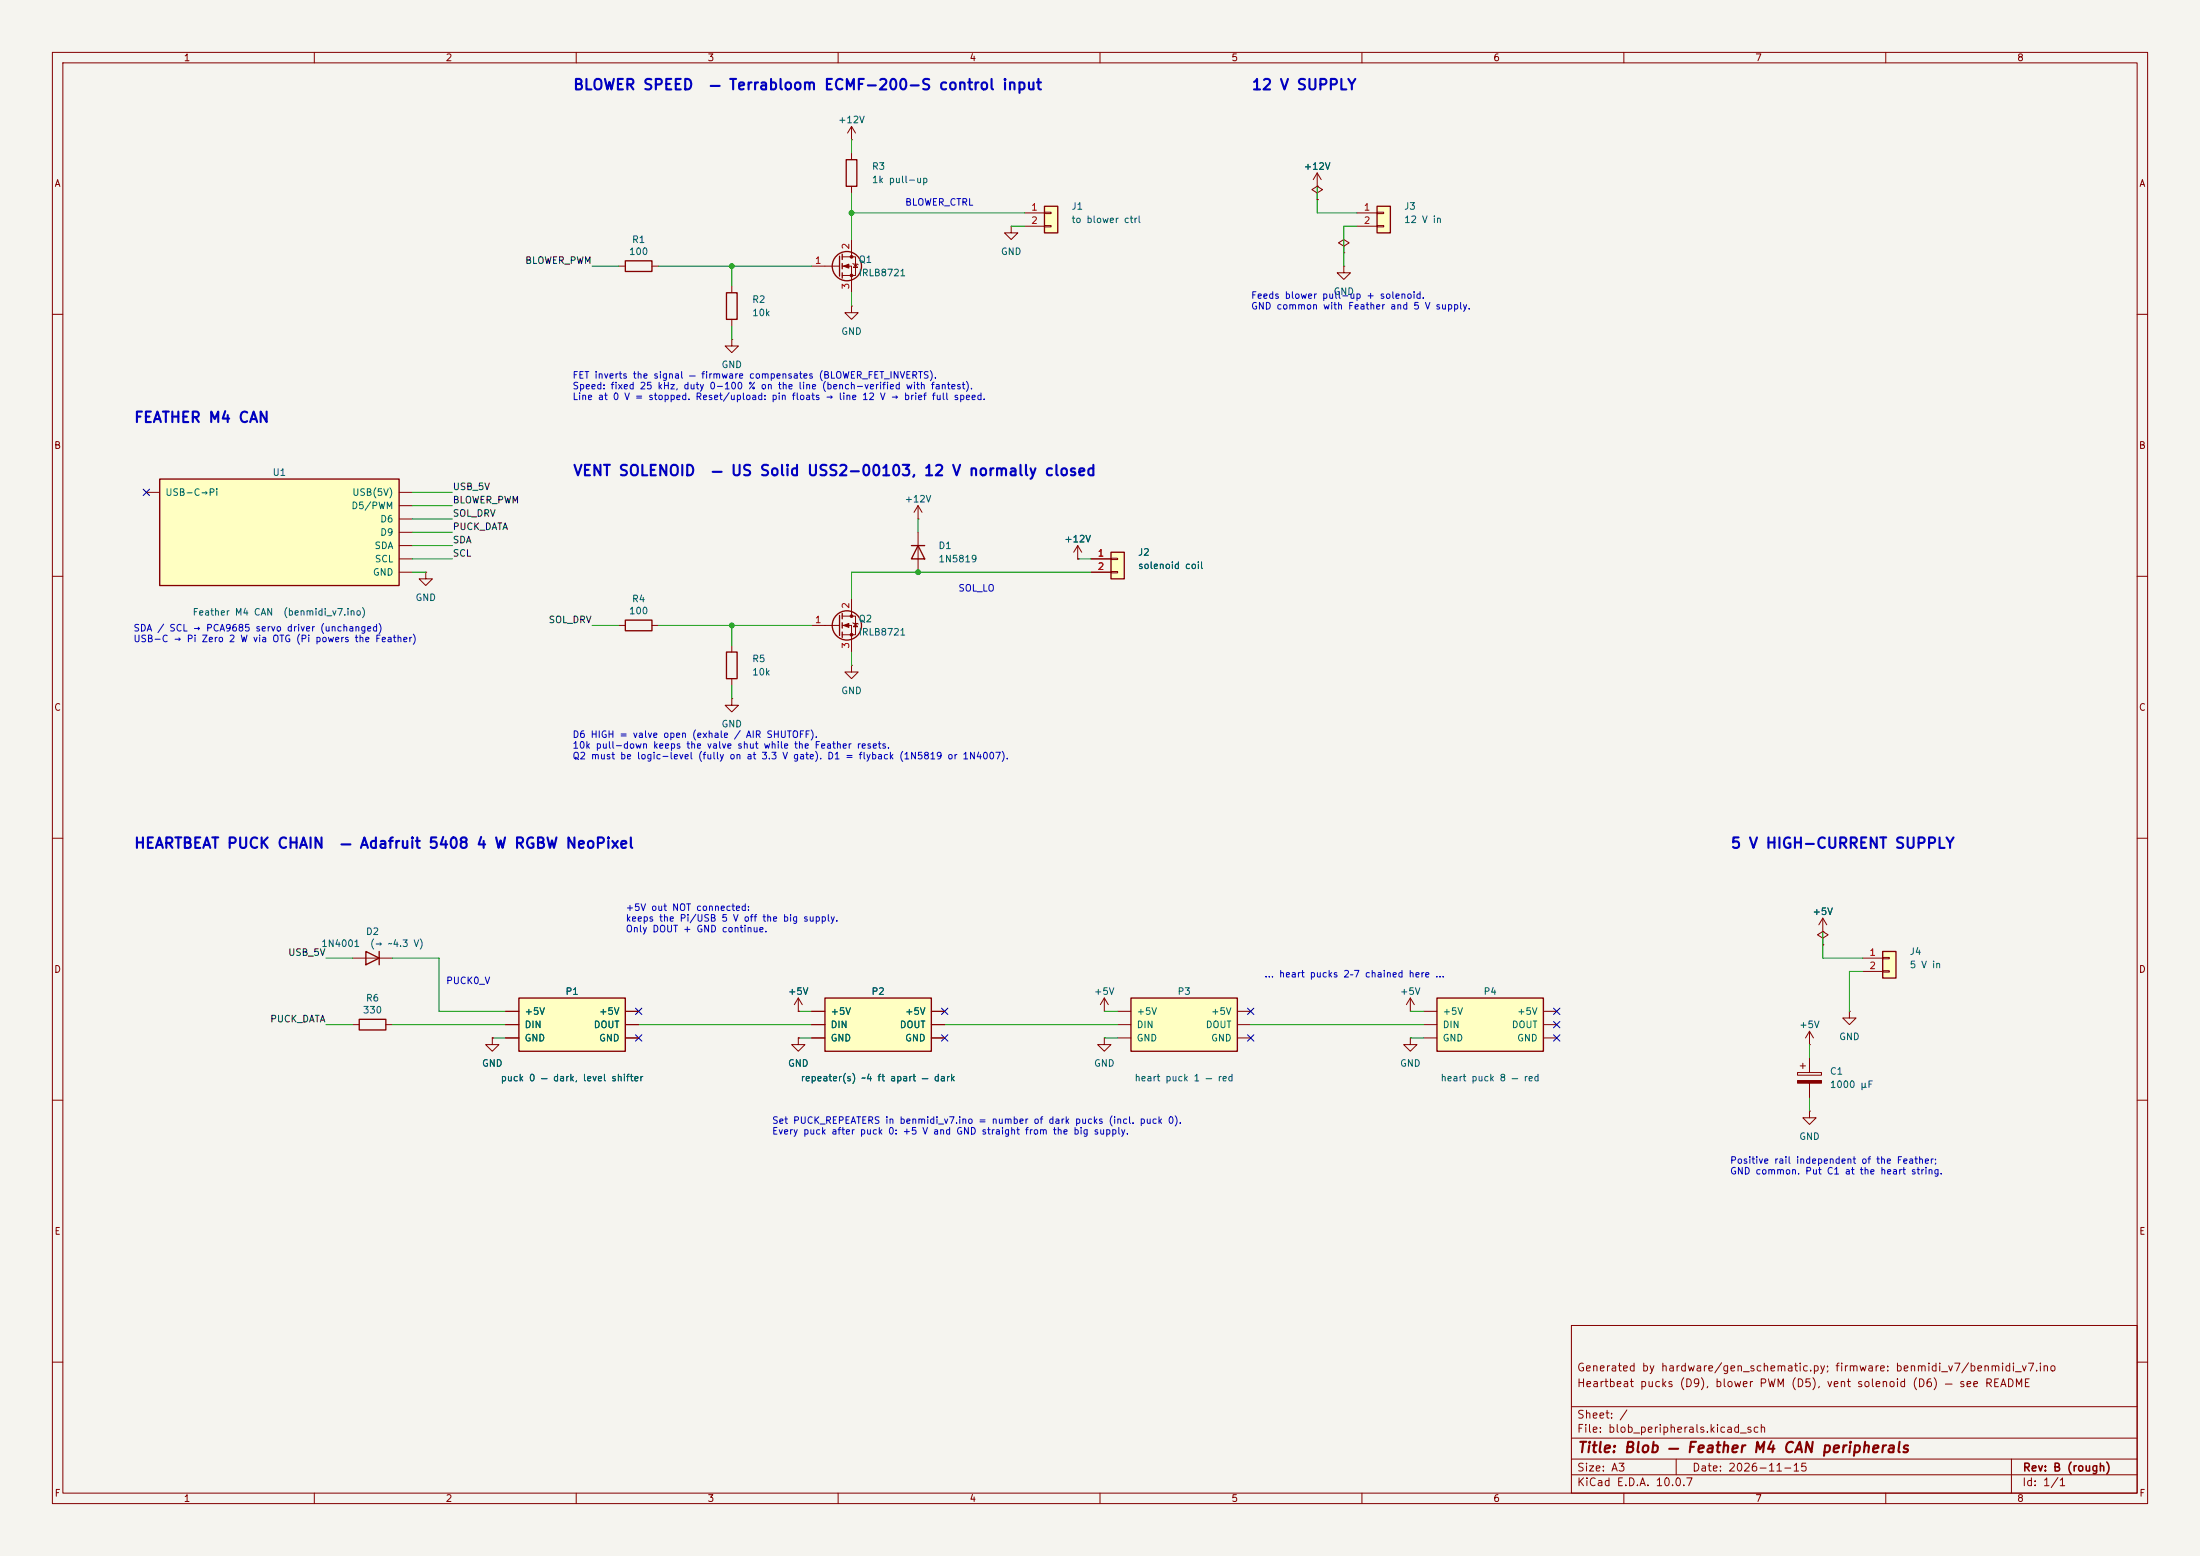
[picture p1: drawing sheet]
<svg xmlns="http://www.w3.org/2000/svg" width="420mm" height="297mm" viewBox="0 0 420 297" stroke-linecap="round" stroke-linejoin="round" font-family="sans-serif">
<path d="M0 0h420v297h-420z" fill="#f5f4ef" stroke="#f5f4ef" stroke-width=".19"/>
<g fill="none" stroke="#840000" stroke-width=".19">
<path d="M10 10h400v277h-400zM12 12h396v273h-396zM60 10v2M110 10v2M160 10v2M210 10v2M260 10v2M310 10v2M360 10v2M10 60h2M408 60h2M10 110h2"/>
<path d="M154.9 119.4h5.4M160.8 117.6h2.5v3.6h-2.5M160.8 119.4h1.8v5.1M162.6 114.3v3.3M162.8 118.9l1 .2M163.3 119l.4 .6h-.8zM408 110h2M162.6 127v1.3h1.2l-1.2 1.2-1.3-1.2h1.3M162.6 127h.1M10 160h2M408 160h2M348 179.1l1-.7-1-.6-1 .6 1 .7v1.2"/>
<path d="M348 180.3h.1M353.1 193v1.3h1.2l-1.2 1.3-1.3-1.3h1.3M353.1 193h.1M10 210h2M408 210h2M300 253h108v32h-108zM10 260h2M300 278.5h108M300 274.5h108M300 268.5h108M320 278.5v3M384 278.5v6.5"/>
<path d="M408 260h2M60 285v2M110 285v2M160 285v2M210 285v2M260 285v2M300 281.5h108M310 285v2M360 285v2"/>
</g>
<g fill="none" stroke="#840000" stroke-width=".25">
<path d="M160.3 117.5v3.8M160.8 117.1v1M160.8 118.9v1M160.8 120.7v1"/>
<circle cx="161.7" cy="119.4" r="2.79"/>
</g>
<g fill="#840000" stroke="#840000" stroke-width=".19">
<path d="M161 119.4l1.1-.4v.8z"/>
<circle cx="162.6" cy="117.6" r=".25"/>
<circle cx="162.6" cy="121.2" r=".25"/>
</g>
<path d="M30.5 91.4h45.7v20.4h-45.7z" fill="#ffffc2"/>
<path d="M30.5 91.4h45.7v20.4h-45.7z" fill="none" stroke="#840000" stroke-width=".25"/>
<path d="M27.9 94h2.6M76.2 96.5h2.5M76.2 99.1h2.5M76.2 94h2.5M76.2 101.6h2.5M76.2 109.2h2.5M76.2 106.7h2.5M76.2 104.1h2.5M81.3 109.2v1.3h1.2l-1.2 1.3-1.3-1.3h1.3M81.3 109.2h.1" fill="none" stroke="#840000" stroke-width=".19"/>
<path d="M359.4 181.6h2.5v5.1h-2.5z" fill="#ffffc2"/>
<path d="M359.4 181.6h2.5v5.1h-2.5z" fill="none" stroke="#840000" stroke-width=".25"/>
<g fill="none" stroke="#840000" stroke-width=".19">
<path d="M269.2 193h.1M269.2 198.1v1.3h1.3l-1.3 1.3-1.2-1.3h1.2M269.2 198.1h.1M269.2 190.5l-.7 1.3M269.2 190.5l.8 1.3M269.2 190.5v2.5M345.4 199.4h.1M345.4 196.9v2.5M345.4 196.9l-.7 1.2M345.4 196.9l.8 1.2M355.6 182.9h3.8M355.6 185.4h3.8"/>
<path d="M359.4 182.8h1.3v.2h-1.3zM359.4 185.3h1.3v.2h-1.3zM343.2 204.7h4.5v.5h-4.5zM343.7 203.5h1M344.2 202.9v1.1M345.4 212.1v1.3h1.3l-1.3 1.2-1.2-1.2h1.2M345.4 212.1h.1M345.4 201.9v2.8M345.4 206.8v2.8"/>
</g>
<path d="M343.2 206.2h4.5v.6h-4.5z" fill="#840000" stroke="#840000" stroke-width=".19"/>
<path d="M274.3 190.5h20.3v10.2h-20.3z" fill="#ffffc2"/>
<path d="M274.3 190.5h20.3v10.2h-20.3z" fill="none" stroke="#840000" stroke-width=".25"/>
<path d="M152.4 193h.1M152.4 190.5l-.8 1.3M152.4 190.5l.8 1.3M152.4 190.5v2.5M271.8 193h2.5M271.8 195.6h2.5M271.8 198.1h2.5M294.6 193h2.6M294.6 195.6h2.6M294.6 198.1h2.6" fill="none" stroke="#840000" stroke-width=".19"/>
<path d="M157.5 190.5h20.3v10.2h-20.3z" fill="#ffffc2"/>
<path d="M157.5 190.5h20.3v10.2h-20.3z" fill="none" stroke="#840000" stroke-width=".25"/>
<g fill="none" stroke="#840000" stroke-width=".19">
<path d="M152.4 198.1v1.3h1.3l-1.3 1.3-1.3-1.3h1.3M152.4 198.1h.1M154.9 193h2.6M154.9 195.6h2.6M154.9 198.1h2.6M177.8 193h2.5M177.8 195.6h2.5M177.8 198.1h2.5M210.8 193h.1M210.8 198.1v1.3h1.3l-1.3 1.3-1.3-1.3h1.3M210.8 198.1h.1M210.8 190.5l-.7 1.3"/>
<path d="M210.8 190.5l.8 1.3M210.8 190.5v2.5"/>
</g>
<path d="M215.9 190.5h20.3v10.2h-20.3z" fill="#ffffc2"/>
<path d="M215.9 190.5h20.3v10.2h-20.3z" fill="none" stroke="#840000" stroke-width=".25"/>
<path d="M256.5 50.8v1.3h1.3l-1.3 1.2-1.2-1.2h1.2M256.5 50.8h.1M139.7 133.4v1.2h1.3l-1.3 1.3-1.3-1.3h1.3M139.7 133.4h.1M213.4 193h2.5M213.4 195.6h2.5M213.4 198.1h2.5M236.2 193h2.6M236.2 195.6h2.6M236.2 198.1h2.6" fill="none" stroke="#840000" stroke-width=".19"/>
<path d="M99.1 190.5h20.3v10.2h-20.3z" fill="#ffffc2"/>
<path d="M99.1 190.5h20.3v10.2h-20.3z" fill="none" stroke="#840000" stroke-width=".25"/>
<path d="M96.5 193h2.6M96.5 195.6h2.6M96.5 198.1h2.6M119.4 193h2.5M119.4 195.6h2.5M119.4 198.1h2.5" fill="none" stroke="#840000" stroke-width=".19"/>
<path d="M262.9 39.4h2.5v5.1h-2.5z" fill="#ffffc2"/>
<path d="M262.9 39.4h2.5v5.1h-2.5zM68.6 194.6h5.1v2h-5.1zM69.8 181.6l2.6 1.3-2.6 1.3zM72.4 181.6v2.6" fill="none" stroke="#840000" stroke-width=".25"/>
<g fill="none" stroke="#840000" stroke-width=".19">
<path d="M193 43.2v1.3h1.3l-1.3 1.2-1.2-1.2h1.2M193 43.2h.1M256.5 47l1.1-.6-1.1-.7-1 .7 1 .6v1.3M256.5 48.3h.1M259.1 40.6h3.8M259.1 43.2h3.8M262.9 40.5h1.3v.3h-1.3zM262.9 43.1h1.3v.2h-1.3zM67.3 195.6h1.3M67.3 182.9h7.6M73.7 195.6h1.2M94 198.1v1.3h1.2l-1.2 1.3-1.3-1.3h1.3"/>
<path d="M94 198.1h.1"/>
</g>
<path d="M212.1 105.4h2.5v5.1h-2.5z" fill="#ffffc2"/>
<path d="M138.7 55.9h2v5.1h-2zM174 104.1h2.5M175.3 104.1l1.2 2.6h-2.5zM212.1 105.4h2.5v5.1h-2.5z" fill="none" stroke="#840000" stroke-width=".25"/>
<g fill="none" stroke="#840000" stroke-width=".19">
<path d="M139.7 54.6v1.3M139.7 61v1.2M175.3 99.1h.1M175.3 96.5l-.8 1.3M175.3 96.5l.7 1.3M175.3 96.5v2.6M175.3 101.6v7.6M205.7 106.7h.1M205.7 104.1l-.7 1.3M205.7 104.1l.8 1.3M205.7 104.1v2.6M208.3 106.7h3.8"/>
<path d="M208.3 109.2h3.8M212.1 106.6h1.3v.2h-1.3zM212.1 109.1h1.3v.2h-1.3z"/>
</g>
<path d="M199.4 39.4h2.5v5.1h-2.5z" fill="#ffffc2"/>
<g fill="none" stroke="#840000" stroke-width=".25">
<path d="M161.5 30.5h2.1v5.1h-2.1zM199.4 39.4h2.5v5.1h-2.5zM119.4 49.8h5.1v2h-5.1zM160.3 48.9v3.8M160.8 48.5v1M160.8 50.3v1M160.8 52.1v1M119.4 118.4h5.1v2h-5.1zM138.7 124.5h2v5h-2z"/>
<circle cx="161.7" cy="50.8" r="2.79"/>
</g>
<g fill="none" stroke="#840000" stroke-width=".19">
<path d="M162.6 26.7h.1M162.6 24.1v2.6M162.6 29.2v1.3M162.6 35.6v1.2M162.6 24.1l-.8 1.3M162.6 24.1l.7 1.3M251.5 35.6h.1M251.5 36.8l1-.6-1-.6-1.1 .6 1.1 .6v1.3M251.5 38.1h.1M251.5 33l-.8 1.3M251.5 33l.7 1.3M251.5 33v2.6"/>
<path d="M118.1 50.8h1.3M124.5 50.8h1.2M154.9 50.8h5.4M160.8 49h2.5v3.6h-2.5M160.8 50.8h1.8v5.1M162.6 58.4v1.3h1.2l-1.2 1.3-1.3-1.3h1.3M162.6 58.4h.1M162.6 45.7v3.3M162.8 50.3l1 .2M163.3 50.4l.4 .7h-.8zM195.6 40.6h3.8M195.6 43.2h3.8"/>
<path d="M199.4 40.5h1.3v.3h-1.3zM199.4 43.1h1.3v.2h-1.3zM139.7 64.8v1.2h1.3l-1.3 1.3-1.3-1.3h1.3M139.7 64.8h.1M118.1 119.4h1.3M124.5 119.4h1.2M205.7 106.7h.1M208.3 106.7h3.8M208.3 109.2h3.8M139.7 123.2v1.3M139.7 129.5v1.3M348 177.8h.1"/>
<path d="M348 175.3l-.8 1.2M348 175.3l.7 1.2M348 175.3v2.5M94 198.1h.1M96.5 193h2.6M96.5 195.6h2.6M96.5 198.1h2.6M119.4 193h2.5M119.4 195.6h2.5M119.4 198.1h2.5M152.4 198.1h.1M152.4 193h.1"/>
<path d="M154.9 193h2.6M154.9 195.6h2.6M154.9 198.1h2.6M177.8 193h2.5M177.8 195.6h2.5M177.8 198.1h2.5M348 180.3h.1"/>
</g>
<g fill="#840000" stroke="#840000" stroke-width=".19">
<path d="M161 50.8l1.1-.4v.8z"/>
<circle cx="162.6" cy="49" r=".25"/>
<circle cx="162.6" cy="52.6" r=".25"/>
</g>
<g fill="none" stroke="#009600" stroke-width=".19">
<path d="M162.6 26.7v2.5M162.6 36.8v8.9M251.5 35.6v5h7.6M113 50.8h5.1M125.7 50.8h29.2M139.7 50.8v3.8M162.6 55.9v2.5M162.6 40.6h33M193 43.2h2.6M259.1 43.2h-2.6v7.6M139.7 62.2v2.6M78.7 94h7.7"/>
<path d="M78.7 96.5h7.7M78.7 99.1h7.7M175.3 99.1v2.5M78.7 109.2h2.6M78.7 106.7h7.7M78.7 104.1h7.7M78.7 101.6h7.7M113 119.4h5.1M125.7 119.4h29.2M139.7 119.4v3.8M205.7 106.7h2.6M208.3 109.2h-45.7v5.1"/>
<path d="M139.7 130.8v2.6M162.6 124.5v2.5M348 177.8v5.1h7.6M62.2 195.6h5.1M62.2 182.9h5.1M74.9 182.9h8.9v10.1h12.7M74.9 195.6h21.6M94 198.1h2.5M121.9 195.6h33M152.4 193h2.5M152.4 198.1h2.5M180.3 195.6h33.1"/>
<path d="M210.8 193h2.6M210.8 198.1h2.6M238.8 195.6h33M269.2 193h2.6M269.2 198.1h2.6M345.4 199.4v2.5M355.6 185.4h-2.5v7.6M345.4 209.6v2.5"/>
</g>
<g fill="none" stroke="#000084" stroke-width=".19">
<path d="M27.3 93.4l1.2 1.2M28.5 93.4l-1.2 1.2M121.3 197.5l1.2 1.2M121.3 192.4l1.2 1.2M122.5 197.5l-1.2 1.2M122.5 192.4l-1.2 1.2M179.7 197.5l1.2 1.2M179.7 192.4l1.2 1.2M180.9 197.5l-1.2 1.2M180.9 192.4l-1.2 1.2M238.2 197.5l1.2 1.2M238.2 192.4l1.2 1.2"/>
<path d="M239.4 197.5l-1.2 1.2M239.4 192.4l-1.2 1.2M296.6 192.4l1.2 1.2M296.6 197.5l1.2 1.2M296.6 195l1.2 1.2M297.8 192.4l-1.2 1.2M297.8 197.5l-1.2 1.2M297.8 195l-1.2 1.2"/>
</g>
<g fill="#009600" stroke="#009600" stroke-width=".19">
<circle cx="139.7" cy="50.8" r=".46"/>
<circle cx="139.7" cy="119.4" r=".46"/>
<circle cx="175.3" cy="109.2" r=".46"/>
<circle cx="162.6" cy="40.6" r=".46"/>
</g>
<g font-size="2" fill="#0000c2">
<text x="109.3" y="17.7">BLOWER SPEED</text>
<text x="135.2" y="17.7">— Terrabloom ECMF-200-S control input</text>
<text x="238.8" y="17.7">12 V SUPPLY</text>
<text x="25.5" y="81.2">FEATHER M4 CAN</text>
<text x="109.3" y="91.3">VENT SOLENOID</text>
<text x="135.6" y="91.3">— US Solid USS2-00103, 12 V normally closed</text>
<text x="25.5" y="162.4">HEARTBEAT PUCK CHAIN</text>
<text x="64.7" y="162.4">— Adafruit 5408 4 W RGBW NeoPixel</text>
<text x="330.3" y="162.4">5 V HIGH-CURRENT SUPPLY</text>
</g>
<text font-size="2" fill="#840000" x="301" y="277.8">Title: Blob — Feather M4 CAN peripherals</text>
<g font-size="1.5" fill="#840000">
<text x="300.9" y="262.1">Generated by hardware/gen_schematic.py; firmware: benmidi_v7/benmidi_v7.ino</text>
<text x="300.9" y="265.1">Heartbeat pucks (D9), blower PWM (D5), vent solenoid (D6) — see README</text>
<text x="300.9" y="273.8">File: blob_peripherals.kicad_sch</text>
<text x="300.9" y="271.1">Sheet: /</text>
<text x="300.9" y="281.2">Size: A3</text>
<text x="322.9" y="281.2">Date: 2026-11-15</text>
<text x="386" y="281.2">Rev: B (rough)</text>
<text x="300.9" y="284">KiCad E.D.A. 10.0.7</text>
<text x="385.9" y="284">Id: 1/1</text>
</g>
<g font-size="1.3" fill="#840000">
<text x="35" y="12">1</text>
<text x="85" y="12">2</text>
<text x="135" y="12">3</text>
<text x="185" y="12">4</text>
<text x="235" y="12">5</text>
<text x="285" y="12">6</text>
<text x="335" y="12">7</text>
<text x="385" y="12">8</text>
<text x="10.3" y="36">A</text>
<text x="408.3" y="36">A</text>
<text x="10.2" y="86">B</text>
<text x="408.2" y="86">B</text>
<text x="10.2" y="136">C</text>
<text x="408.2" y="136">C</text>
<text x="10.2" y="186">D</text>
<text x="408.2" y="186">D</text>
<text x="10.3" y="236">E</text>
<text x="408.3" y="236">E</text>
<text x="10.3" y="286">F</text>
<text x="35" y="287">1</text>
<text x="85" y="287">2</text>
<text x="135" y="287">3</text>
<text x="185" y="287">4</text>
<text x="235" y="287">5</text>
<text x="285" y="287">6</text>
<text x="335" y="287">7</text>
<text x="385" y="287">8</text>
<text x="408.3" y="286">F</text>
</g>
<g font-size="1.3" fill="#006464">
<text x="159.9" y="23.8">+12V</text>
<text x="166.4" y="32.7">R3</text>
<text x="166.4" y="35.3">1k pull-up</text>
<text x="248.8" y="32.7">+12V</text>
<text x="204.5" y="40.3">J1</text>
<text x="268" y="40.3">J3</text>
<text x="120.6" y="46.7">R1</text>
<text x="204.5" y="42.9">to blower ctrl</text>
<text x="268" y="42.9">12 V in</text>
<text x="120" y="49">100</text>
<text x="163.8" y="50.5">Q1</text>
<text x="163.8" y="53">IRLB8721</text>
<text x="191" y="49">GND</text>
<text x="143.5" y="58.1">R2</text>
<text x="254.5" y="56.6">GND</text>
<text x="143.5" y="60.7">10k</text>
<text x="160.5" y="64.2">GND</text>
<text x="137.6" y="70.6">GND</text>
<text x="31.5" y="94.9">USB-C→Pi</text>
<text x="51.9" y="91.1">U1</text>
<text x="67.2" y="94.9">USB(5V)</text>
<text x="67" y="97.5">D5/PWM</text>
<text x="72.5" y="100">D6</text>
<text x="172.6" y="96.2">+12V</text>
<text x="71.4" y="105.1">SDA</text>
<text x="71.4" y="107.6">SCL</text>
<text x="72.5" y="102.6">D9</text>
<text x="179.1" y="105.1">D1</text>
<text x="179.1" y="107.6">1N5819</text>
<text x="203.1" y="103.8">+12V</text>
<text x="217.2" y="106.4">J2</text>
<text x="71.1" y="110.2">GND</text>
<text x="217.2" y="108.9">solenoid coil</text>
<text x="36.7" y="117.8">Feather M4 CAN</text>
<text x="54" y="117.8">(benmidi_v7.ino)</text>
<text x="79.2" y="115">GND</text>
<text x="120" y="117.6">100</text>
<text x="120.6" y="115.3">R4</text>
<text x="163.8" y="119.1">Q2</text>
<text x="163.8" y="121.6">IRLB8721</text>
<text x="143.5" y="126.7">R5</text>
<text x="143.5" y="129.2">10k</text>
<text x="160.5" y="132.8">GND</text>
<text x="137.6" y="139.1">GND</text>
<text x="69.8" y="178.8">D2</text>
<text x="345.9" y="175">+5V</text>
<text x="61.2" y="181.1">1N4001</text>
<text x="70.5" y="181.1">(→ ~4.3 V)</text>
<text x="364.5" y="182.6">J4</text>
<text x="364.5" y="185.1">5 V in</text>
<text x="69.8" y="191.5">R6</text>
<text x="107.9" y="190.2">P1</text>
<text x="150.3" y="190.2">+5V</text>
<text x="166.3" y="190.2">P2</text>
<text x="208.8" y="190.2">+5V</text>
<text x="224.7" y="190.2">P3</text>
<text x="267.2" y="190.2">+5V</text>
<text x="283.1" y="190.2">P4</text>
<text x="69.2" y="193.8">330</text>
<text x="100" y="194">+5V</text>
<text x="100" y="196.5">DIN</text>
<text x="113.2" y="196.5">DOUT</text>
<text x="114.3" y="194">+5V</text>
<text x="158.5" y="194">+5V</text>
<text x="158.5" y="196.5">DIN</text>
<text x="171.7" y="196.5">DOUT</text>
<text x="172.7" y="194">+5V</text>
<text x="216.9" y="194">+5V</text>
<text x="216.9" y="196.5">DIN</text>
<text x="230.1" y="196.5">DOUT</text>
<text x="231.1" y="194">+5V</text>
<text x="275.3" y="194">+5V</text>
<text x="275.3" y="196.5">DIN</text>
<text x="288.5" y="196.5">DOUT</text>
<text x="289.5" y="194">+5V</text>
<text x="343.4" y="196.5">+5V</text>
<text x="91.9" y="203.9">GND</text>
<text x="100" y="199.1">GND</text>
<text x="114.3" y="199.1">GND</text>
<text x="150.3" y="203.9">GND</text>
<text x="158.5" y="199.1">GND</text>
<text x="172.7" y="199.1">GND</text>
<text x="208.8" y="203.9">GND</text>
<text x="216.9" y="199.1">GND</text>
<text x="231.1" y="199.1">GND</text>
<text x="267.2" y="203.9">GND</text>
<text x="275.3" y="199.1">GND</text>
<text x="289.5" y="199.1">GND</text>
<text x="351" y="198.8">GND</text>
<text x="95.5" y="206.7">puck 0 — dark, level shifter</text>
<text x="152.8" y="206.7">repeater(s) ~4 ft apart — dark</text>
<text x="216.5" y="206.7">heart puck 1 — red</text>
<text x="274.9" y="206.7">heart puck 8 — red</text>
<text x="349.2" y="205.4">C1</text>
<text x="349.2" y="208">1000 µF</text>
<text x="343.4" y="217.9">GND</text>
</g>
<g font-size="1.3" fill="#0000c2">
<text x="172.7" y="39.6">BLOWER_CTRL</text>
<text x="238.7" y="57.3">Feeds blower pull-up + solenoid.</text>
<text x="238.7" y="59.4">GND common with Feather and 5 V supply.</text>
<text x="109.2" y="72.6">FET inverts the signal — firmware compensates (BLOWER_FET_INVERTS).</text>
<text x="109.2" y="74.6">Speed: fixed 25 kHz, duty 0-100 % on the line (bench-verified with fantest).</text>
<text x="109.2" y="76.7">Line at 0 V = stopped. Reset/upload: pin floats → line 12 V → brief full speed.</text>
<text x="182.9" y="113.2">SOL_LO</text>
<text x="25.4" y="120.8">SDA / SCL → PCA9685 servo driver (unchanged)</text>
<text x="25.4" y="122.9">USB-C → Pi Zero 2 W via OTG (Pi powers the Feather)</text>
<text x="109.2" y="141.2">D6 HIGH = valve open (exhale / AIR SHUTOFF).</text>
<text x="109.2" y="143.2">10k pull-down keeps the valve shut while the Feather resets.</text>
<text x="109.2" y="145.2">Q2 must be logic-level (fully on at 3.3 V gate). D1 = flyback (1N5819 or 1N4007).</text>
<text x="119.4" y="174.2">+5V out NOT connected:</text>
<text x="119.4" y="176.2">keeps the Pi/USB 5 V off the big supply.</text>
<text x="119.4" y="178.3">Only DOUT + GND continue.</text>
<text x="85.1" y="188.1">PUCK0_V</text>
<text x="241.3" y="186.9">… heart pucks 2–7 chained here …</text>
<text x="147.3" y="214.8">Set PUCK_REPEATERS in benmidi_v7.ino = number of dark pucks (incl. puck 0).</text>
<text x="147.3" y="216.9">Every puck after puck 0: +5 V and GND straight from the big supply.</text>
<text x="330.2" y="222.4">Positive rail independent of the Feather;</text>
<text x="330.2" y="224.5">GND common. Put C1 at the heart string.</text>
</g>
<g font-size="1.3" fill="#a90000">
<text x="196.8" y="40.5">1</text>
<text x="260.3" y="40.5">1</text>
<text x="162.4" y="47.7" transform="rotate(-90 162.4 47.7)">2</text>
<text x="196.8" y="43">2</text>
<text x="260.3" y="43">2</text>
<text x="155.5" y="50.7">1</text>
<text x="162.4" y="55.3" transform="rotate(-90 162.4 55.3)">3</text>
<text x="209.5" y="106.5">1</text>
<text x="209.5" y="109.1">2</text>
<text x="155.5" y="119.2">1</text>
<text x="162.4" y="116.3" transform="rotate(-90 162.4 116.3)">2</text>
<text x="162.4" y="123.9" transform="rotate(-90 162.4 123.9)">3</text>
<text x="356.8" y="182.7">1</text>
<text x="356.8" y="185.3">2</text>
</g>
<g font-size="1.3" fill="#0f0f0f">
<text x="100.2" y="50.7">BLOWER_PWM</text>
<text x="86.3" y="93.9">USB_5V</text>
<text x="86.3" y="96.4">BLOWER_PWM</text>
<text x="86.3" y="101.5">PUCK_DATA</text>
<text x="86.3" y="98.9">SOL_DRV</text>
<text x="86.3" y="104">SDA</text>
<text x="86.3" y="106.6">SCL</text>
<text x="104.6" y="119.3">SOL_DRV</text>
<text x="54.9" y="182.8">USB_5V</text>
<text x="51.5" y="195.5">PUCK_DATA</text>
</g>
</svg>
